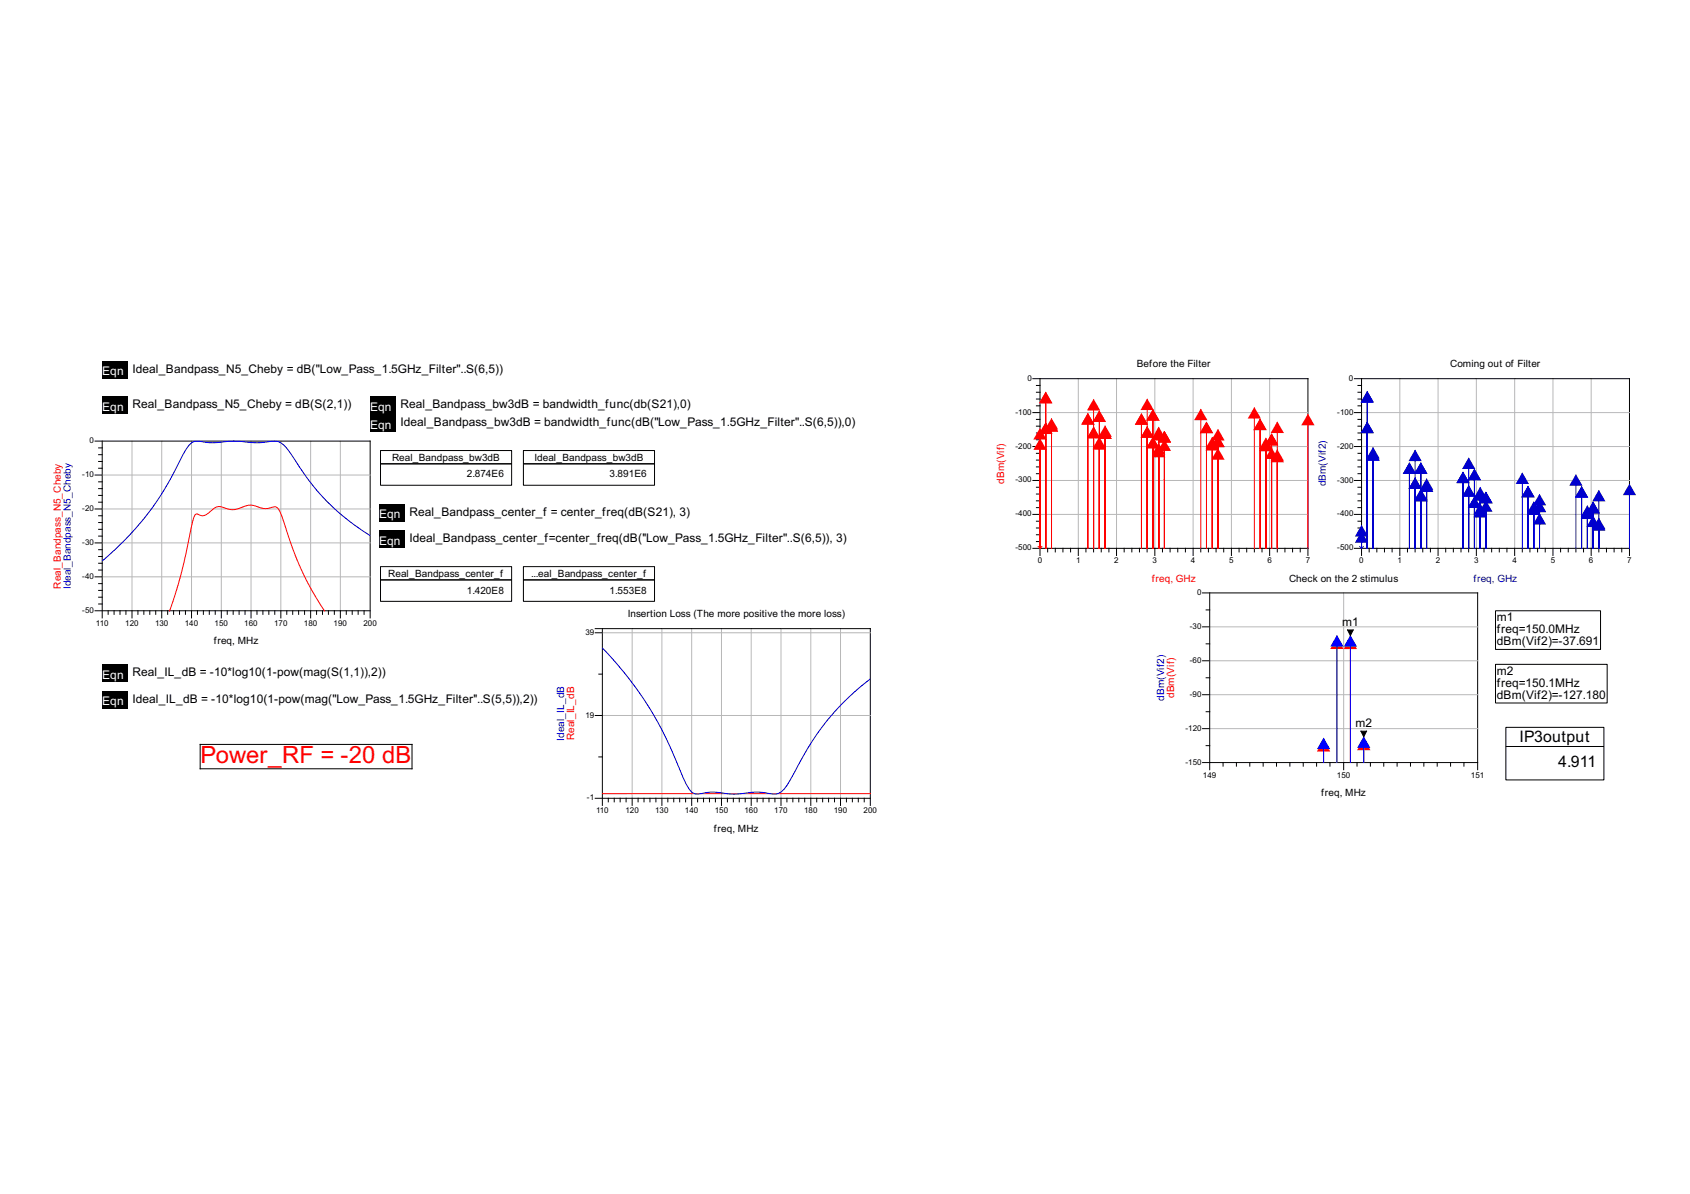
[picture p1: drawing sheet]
<svg xmlns="http://www.w3.org/2000/svg" width="297mm" height="210mm" viewBox="0 0 297 210" stroke-linecap="round" stroke-linejoin="round" font-family="sans-serif">
<path d="M23.2 77.5v29.9M28.4 77.5v29.9M33.7 77.5v29.9M38.9 77.5v29.9M44.1 77.5v29.9M49.4 77.5v29.9M54.6 77.5v29.9M59.8 77.5v29.9M18 95.4h47.1M18 89.5h47.1M18 83.5h47.1M18 101.4h47.1" fill="none" stroke="#b8b8b8" stroke-width=".18"/>
<g fill="none" stroke="#000" stroke-width=".18">
<path d="M16.7 77.5h48.4v31.1M17.3 79.9h.7M17.3 78.7h.7M18 77.5v31.1M16.7 95.4h1.3M16.7 89.5h1.3M16.7 83.5h1.3M17.3 99h.7M17.3 97.8h.7M17.3 96.6h.7M17.3 94.2h.7M17.3 93.1h.7"/>
<path d="M17.3 91.9h.7M17.3 90.7h.7M17.3 88.3h.7M17.3 87.1h.7M17.3 85.9h.7M17.3 84.7h.7M17.3 82.3h.7M17.3 81.1h.7M16.7 107.4h48.4M16.7 101.4h1.3M17.3 106.2h.7M17.3 105h.7"/>
<path d="M17.3 103.8h.7M17.3 102.6h.7M17.3 100.2h.7M19 107.4v.6M20 107.4v.6M21.1 107.4v.6M22.1 107.4v.6M23.2 107.4v1.2M24.2 107.4v.6M25.3 107.4v.6M26.3 107.4v.6M27.4 107.4v.6"/>
<path d="M28.4 107.4v1.2M29.5 107.4v.6M30.5 107.4v.6M31.6 107.4v.6M32.6 107.4v.6M33.7 107.4v1.2M34.7 107.4v.6M35.7 107.4v.6M36.8 107.4v.6M37.8 107.4v.6M38.9 107.4v1.2M39.9 107.4v.6"/>
<path d="M41 107.4v.6M42 107.4v.6M43.1 107.4v.6M44.1 107.4v1.2M45.2 107.4v.6M46.2 107.4v.6M47.3 107.4v.6M48.3 107.4v.6M49.4 107.4v1.2M50.4 107.4v.6M51.4 107.4v.6M52.5 107.4v.6"/>
<path d="M53.5 107.4v.6M54.6 107.4v1.2M55.6 107.4v.6M56.7 107.4v.6M57.7 107.4v.6M58.8 107.4v.6M59.8 107.4v1.2M60.9 107.4v.6M61.9 107.4v.6M62.9 107.4v.6M64 107.4v.6"/>
</g>
<g fill="#00f">
<path d="M18 98.6h.1l-.1 .5z"/>
<path d="M18 98.6h.1z"/>
</g>
<path d="M65 94.1a39.7 39.7 0 0 1-13.5-13.7 6.6 6.6 0 0 0-2.6-2.8h-1.1a18 18 0 0 1-6.2 0h-1.6a12.8 12.8 0 0 1-5.2-.1 2.21 2.21 0 0 0-2.1 1.5l-.6 1a51.6 51.6 0 0 1-14 18.6" fill="none" stroke="#00f" stroke-width=".18"/>
<path d="M65 94.1l.1 .1z" fill="#00f"/>
<g fill="#f00">
<path d="M29.7 107.5l.1-.1z"/>
<path d="M29.8 107.4v.1z"/>
</g>
<path d="M29.8 107.4l1.2-3.6 .9-3.3 1.7-7.5a5.2 5.2 0 0 1 .9-2.6l.9 .3 .6-.1 1.7-1.3 .7-.2 2.4 .5 1-.1 2.1-.7 2.6 .6 1.6-.3a1.05 1.05 0 0 1 1.2 1l2 6.1 1.6 3.9 1.9 3.7 2.2 3.6" fill="none" stroke="#f00" stroke-width=".18"/>
<g fill="#f00">
<path d="M57 107.3l.1 .2z"/>
<path d="M57 107.4l.1 .1z"/>
</g>
<path d="M18 63.4h4.5v3.2h-4.5zM18 69.7h4.5v3.1h-4.5z" fill="#000"/>
<path d="M105.9 111.2h47.1M111.1 110.5v29.8M116.3 110.5v29.8M121.6 110.5v29.8M126.8 110.5v29.8M132 110.5v29.8M137.3 110.5v29.8M142.5 110.5v29.8M147.7 110.5v29.8M105.9 125.8h47.1" fill="none" stroke="#b8b8b8" stroke-width=".18"/>
<g fill="none" stroke="#000" stroke-width=".18">
<path d="M104.6 110.5h48.4v31.1M104.6 111.2h1.3M105.2 118.5h.7M105.9 110.5v31.1M104.6 125.8h1.3M105.2 133.1h.7M104.6 140.3h48.4M106.9 140.3v.7M108 140.3v.7M109 140.3v.7M110 140.3v.7M111.1 140.3v1.3"/>
<path d="M112.2 140.3v.7M113.2 140.3v.7M114.2 140.3v.7M115.3 140.3v.7M116.3 140.3v1.3M117.4 140.3v.7M118.4 140.3v.7M119.5 140.3v.7M120.5 140.3v.7M121.6 140.3v1.3M122.6 140.3v.7M123.7 140.3v.7"/>
<path d="M124.7 140.3v.7M125.7 140.3v.7M126.8 140.3v1.3M127.9 140.3v.7M128.9 140.3v.7M129.9 140.3v.7M131 140.3v.7M132 140.3v1.3M133.1 140.3v.7M134.1 140.3v.7M135.2 140.3v.7M136.2 140.3v.7"/>
<path d="M137.3 140.3v1.3M138.3 140.3v.7M139.4 140.3v.7M140.4 140.3v.7M141.4 140.3v.7M142.5 140.3v1.3M143.5 140.3v.7M144.6 140.3v.7M145.6 140.3v.7M146.7 140.3v.7M147.7 140.3v1.3M148.8 140.3v.7"/>
<path d="M149.8 140.3v.7M150.9 140.3v.7M151.9 140.3v.7"/>
</g>
<g fill="#f00">
<path d="M105.9 139.5v.1z"/>
<path d="M105.9 139.5l.1 .1z"/>
</g>
<path d="M152.9 139.5h-46.9" fill="none" stroke="#f00" stroke-width=".18"/>
<g fill="#f00">
<path d="M152.9 139.5l.1 .1z"/>
<path d="M152.9 139.5h.1z"/>
</g>
<g fill="#00f">
<path d="M105.9 113.3v.7z"/>
<path d="M105.9 113.9v.1z"/>
</g>
<path d="M106 114a63.1 63.1 0 0 1 14.1 22.7l1 2a1.69 1.69 0 0 0 2.1 .8 12.3 12.3 0 0 1 5.2 .1h1.6a13.3 13.3 0 0 1 5.8 0 2.12 2.12 0 0 0 2-.9l1.6-2.5a44.7 44.7 0 0 1 13.5-16.8" fill="none" stroke="#00f" stroke-width=".18"/>
<path d="M153 119.2l-.1 .3z" fill="#00f"/>
<path d="M65.1 69.7h4.5v3.1h-4.5zM65.1 72.8h4.5v3.2h-4.5zM66.6 88.5h4.6v3.2h-4.6zM66.6 93.2h4.6v3.2h-4.6zM18 116.8h4.5v3.1h-4.5zM18 121.5h4.5v3.1h-4.5z" fill="#000"/>
<g fill="none" stroke="#000" stroke-width=".18">
<path d="M66.9 79.2h23v6.1h-23zM92 79.2h23v6.1h-23zM66.9 99.6h23v6.1h-23zM67 81.5h22.8M92 99.6h23v6.1h-23zM92.1 81.5h22.9M67 101.9h22.8M92.1 101.9h22.9M211.4 104.2h48.3v31.1M211.4 116.2h1.2M211.4 110.2h1.2M212 119.2h.6"/>
<path d="M212 113.2h.6M212 107.2h.6M212.6 104.2v31.1M211.4 134.1h48.3M211.4 128.1h1.2M211.4 122.1h1.2M212 131.1h.6M212 125.1h.6M215 134.1v.6M217.3 134.1v.6M219.7 134.1v.6M222 134.1v.6"/>
<path d="M224.4 134.1v.6M226.7 134.1v.6M229.1 134.1v.6M231.4 134.1v.6M233.8 134.1v.6M236.2 134.1v1.2M238.5 134.1v.6M240.9 134.1v.6M243.2 134.1v.6M245.6 134.1v.6M247.9 134.1v.6M250.3 134.1v.6"/>
<path d="M252.6 134.1v.6M255 134.1v.6M257.3 134.1v.6"/>
</g>
<path d="M212.6 116.2h47.1M212.6 110.2h47.1M236.2 104.2v29.9M212.6 128.1h47.1M212.6 122.1h47.1" fill="none" stroke="#b8b8b8" stroke-width=".18"/>
<path d="M235 112.2v21.9M237.3 112.2v21.9M232.6 130.3v3.8M239.7 130v4.1" fill="none" stroke="#f00" stroke-width=".18"/>
<g fill="#f00">
<path d="M232.6 130.1l1.2 2h-2.3z"/>
<path d="M235 112.1l1.2 2h-2.4z"/>
<path d="M237.3 112.1l1.2 2h-2.3z"/>
<path d="M239.7 129.9l1.2 2h-2.4z"/>
</g>
<path d="M235 111.8v22.3M237.3 111.8v22.3M232.6 129.8v4.3M239.7 129.6v4.5" fill="none" stroke="#00f" stroke-width=".18"/>
<g fill="#00f">
<path d="M232.6 129.7l1.2 2h-2.3z"/>
<path d="M235 111.6l1.2 2.1h-2.4z"/>
<path d="M237.3 111.6l1.2 2.1h-2.3z"/>
<path d="M239.7 129.4l1.2 2.1h-2.4z"/>
</g>
<path d="M236.9 110.8h.9l-.5 .9zM239.2 128.5h1l-.5 1z" fill="#000"/>
<g fill="none" stroke="#000" stroke-width=".18">
<path d="M181.5 66.6h48.4v31.1M181.5 78.5h1.3M181.5 72.5h1.3M182.2 79.7h.6M182.2 77.3h.6M182.2 76.1h.6M182.2 74.9h.6M182.2 73.7h.6M182.2 71.3h.6M182.2 70.2h.6M182.2 69h.6M182.2 67.8h.6"/>
<path d="M182.8 66.6v31.1M181.5 96.4h48.4M181.5 90.4h1.3M181.5 84.5h1.3M182.2 95.2h.6M182.2 94h.6M182.2 92.8h.6M182.2 91.6h.6M182.2 89.2h.6M182.2 88h.6M182.2 86.9h.6M182.2 85.7h.6"/>
<path d="M182.2 83.3h.6M182.2 82.1h.6M182.2 80.9h.6M184.1 96.4v.6M185.5 96.4v.6M186.8 96.4v.6M188.2 96.4v.6M189.5 96.4v1.3M190.9 96.4v.6M192.2 96.4v.6M193.6 96.4v.6M194.9 96.4v.6"/>
<path d="M196.2 96.4v1.3M197.6 96.4v.6M198.9 96.4v.6M200.3 96.4v.6M201.6 96.4v.6M203 96.4v1.3M204.3 96.4v.6M205.7 96.4v.6M207 96.4v.6M208.4 96.4v.6M209.7 96.4v1.3M211.1 96.4v.6"/>
<path d="M212.4 96.4v.6M213.7 96.4v.6M215.1 96.4v.6M216.4 96.4v1.3M217.8 96.4v.6M219.1 96.4v.6M220.5 96.4v.6M221.8 96.4v.6M223.2 96.4v1.3M224.5 96.4v.6M225.8 96.4v.6M227.2 96.4v.6"/>
<path d="M228.5 96.4v.6M236.9 110.8h.9l-.5 .9zM262.9 107.4h18.4v6.8h-18.4zM262.9 116.8h19.6v6.8h-19.6zM239.2 128.5h1l-.5 1z"/>
</g>
<path d="M182.8 78.5h47.1M182.8 72.5h47.1M189.5 66.6v29.8M196.2 66.6v29.8M203 66.6v29.8M209.7 66.6v29.8M216.4 66.6v29.8M223.2 66.6v29.8M182.8 90.4h47.1M182.8 84.5h47.1" fill="none" stroke="#b8b8b8" stroke-width=".18"/>
<g fill="none" stroke="#f00" stroke-width=".18">
<path d="M182.8 75.4v21M183.8 69v27.4M184.8 73.7v22.7M191.2 72.8v23.6M192.2 70.3v26.1M193.2 72.3v24.1M194.2 74.9v21.5M200.6 72.8v23.6M201.6 70.2v26.2M202.6 72.1v24.3M203.7 75.2v21.2M204.7 75.9v20.5"/>
<path d="M211.1 72v24.4M212.1 74.3v22.1M213.1 76.9v19.5M214.1 75.6v20.8M220.5 71.7v24.7M221.5 73.8v22.6M222.5 77.1v19.3M223.5 76.3v20.1M224.5 74.3v22.1M229.9 72.9v23.5M182.5 96.1l.4 .4M183.1 96.1l-.4 .4"/>
</g>
<g fill="#f00">
<path d="M182.8 75.2l1.2 2.1h-2.4z"/>
<path d="M182.8 77.1l1.2 2h-2.4z"/>
<path d="M183.8 74.3l1.2 2h-2.4z"/>
<path d="M183.8 68.9l1.2 2h-2.4z"/>
<path d="M183.8 74.2l1.2 2h-2.4z"/>
<path d="M184.8 73.8l1.2 2.1h-2.4z"/>
<path d="M184.8 73.5l1.2 2h-2.4z"/>
<path d="M191.2 72.6l1.2 2h-2.4z"/>
<path d="M192.2 75l1.2 2h-2.4z"/>
<path d="M192.2 70.1l1.2 2h-2.4z"/>
<path d="M193.2 76.8l1.2 2h-2.4z"/>
<path d="M193.2 72.1l1.2 2.1h-2.4z"/>
<path d="M193.2 77l1.2 2.1h-2.4z"/>
<path d="M194.2 75.1l1.2 2.1h-2.3z"/>
<path d="M194.2 74.8l1.2 2h-2.3z"/>
<path d="M200.6 72.6l1.2 2.1h-2.3z"/>
<path d="M201.6 74.9l1.2 2.1h-2.3z"/>
<path d="M201.6 70l1.2 2.1h-2.3z"/>
<path d="M202.6 76.8l1.2 2h-2.3z"/>
<path d="M202.6 71.9l1.2 2.1h-2.3z"/>
<path d="M203.7 77.9l1.1 2h-2.3z"/>
<path d="M203.7 75.4l1.1 2h-2.3z"/>
<path d="M203.7 75l1.1 2h-2.3z"/>
<path d="M203.7 75.3l1.1 2.1h-2.3z"/>
<path d="M203.7 78.4l1.1 2h-2.3z"/>
<path d="M204.7 77.2l1.1 2.1h-2.3z"/>
<path d="M204.7 75.8l1.1 2h-2.3z"/>
<path d="M211.1 71.8l1.1 2.1h-2.3z"/>
<path d="M212.1 74.1l1.1 2.1h-2.3z"/>
<path d="M213.1 77.1l1.1 2.1h-2.3z"/>
<path d="M213.1 76.8l1.1 2h-2.3z"/>
<path d="M214.1 78.8l1.1 2h-2.3z"/>
<path d="M214.1 76.6l1.1 2h-2.3z"/>
<path d="M214.1 75.4l1.1 2h-2.3z"/>
<path d="M220.5 71.6l1.1 2h-2.3z"/>
<path d="M221.5 73.6l1.1 2h-2.3z"/>
<path d="M222.5 77.2l1.2 2.1h-2.4z"/>
<path d="M222.5 76.9l1.2 2h-2.4z"/>
<path d="M222.5 77.3l1.2 2h-2.4z"/>
<path d="M223.5 78.7l1.2 2h-2.4z"/>
<path d="M223.5 76.3l1.2 2h-2.4z"/>
<path d="M223.5 76.2l1.2 2h-2.4z"/>
<path d="M224.5 79.2l1.2 2.1h-2.4z"/>
<path d="M224.5 74.1l1.2 2h-2.4z"/>
<path d="M224.5 79l1.2 2h-2.4z"/>
<path d="M229.9 72.7l1.2 2.1h-2.4z"/>
</g>
<path d="M239.3 78.5h47.1M239.3 72.5h47.1M246 66.6v29.8M252.8 66.6v29.8M259.5 66.6v29.8M266.2 66.6v29.8M273 66.6v29.8M279.7 66.6v29.8M239.3 90.4h47.1M239.3 84.5h47.1" fill="none" stroke="#b8b8b8" stroke-width=".18"/>
<g fill="none" stroke="#000" stroke-width=".18">
<path d="M238.1 66.6h48.3v31.1M238.1 78.5h1.2M238.1 72.5h1.2M238.7 79.7h.6M238.7 77.3h.6M238.7 76.1h.6M238.7 74.9h.6M238.7 73.7h.6M238.7 71.3h.6M238.7 70.2h.6M238.7 69h.6M238.7 67.8h.6"/>
<path d="M239.3 66.6v31.1M238.1 96.4h48.3M238.1 90.4h1.2M238.1 84.5h1.2M238.7 95.2h.6M238.7 94h.6M238.7 92.8h.6M238.7 91.6h.6M238.7 89.2h.6M238.7 88h.6M238.7 86.9h.6M238.7 85.7h.6"/>
<path d="M238.7 83.3h.6M238.7 82.1h.6M238.7 80.9h.6M240.7 96.4v.6M242 96.4v.6M243.3 96.4v.6M244.7 96.4v.6M246 96.4v1.3M247.4 96.4v.6M248.7 96.4v.6M250.1 96.4v.6M251.4 96.4v.6"/>
<path d="M252.8 96.4v1.3M254.1 96.4v.6M255.4 96.4v.6M256.8 96.4v.6M258.1 96.4v.6M259.5 96.4v1.3M260.8 96.4v.6M262.2 96.4v.6M263.5 96.4v.6M264.9 96.4v.6M266.2 96.4v1.3M267.6 96.4v.6"/>
<path d="M268.9 96.4v.6M270.3 96.4v.6M271.6 96.4v.6M273 96.4v1.3M274.3 96.4v.6M275.6 96.4v.6M277 96.4v.6M278.3 96.4v.6M279.7 96.4v1.3M281 96.4v.6M282.4 96.4v.6M283.7 96.4v.6"/>
<path d="M285 96.4v.6"/>
</g>
<g fill="none" stroke="#0000cd" stroke-width=".18">
<path d="M240.3 68.9v27.5M241.3 78.8v17.6M248.7 79.2v17.2M239 96.1l.4 .4M239.3 92.5v3.9M239.6 96.1l-.4 .4M247.7 81.5v14.9M249.7 81.4v15M250.7 84.3v12.1M257.1 83.1v13.3M258.1 80.6v15.8M259.1 82.6v13.8"/>
<path d="M260.2 85.7v10.7M261.2 86.6v9.8M267.6 83.2v13.2M268.6 85.6v10.8M269.6 88.3v8.1M270.6 87v9.4M277 83.5v12.9M278 85.6v10.8M279 89v7.4M280 88.3v8.1M281 86.3v10.1M286.4 85.2v11.2"/>
</g>
<g fill="#0000cd">
<path d="M239.3 92.3l1.2 2h-2.4z"/>
<path d="M239.3 93.4l1.2 2h-2.4z"/>
<path d="M240.3 74.1l1.2 2.1h-2.4z"/>
<path d="M240.3 68.7l1.2 2.1h-2.4z"/>
<path d="M240.3 74.1l1.2 2h-2.4z"/>
<path d="M241.3 78.9l1.2 2.1h-2.3z"/>
<path d="M241.3 78.6l1.2 2h-2.3z"/>
<path d="M247.7 81.3l1.2 2h-2.3z"/>
<path d="M248.7 83.9l1.2 2h-2.3z"/>
<path d="M248.7 79l1.2 2.1h-2.3z"/>
<path d="M249.7 85.9l1.2 2h-2.3z"/>
<path d="M249.7 81.3l1.2 2h-2.3z"/>
<path d="M249.7 86.1l1.2 2.1h-2.3z"/>
<path d="M250.7 84.4l1.2 2.1h-2.3z"/>
<path d="M250.7 84.1l1.2 2h-2.3z"/>
<path d="M257.1 82.9l1.2 2h-2.3z"/>
<path d="M258.1 85.3l1.2 2h-2.3z"/>
<path d="M258.1 80.4l1.2 2h-2.3z"/>
<path d="M259.1 87.3l1.2 2h-2.3z"/>
<path d="M259.1 82.4l1.2 2h-2.3z"/>
<path d="M260.2 88.4l1.1 2.1h-2.3z"/>
<path d="M260.2 85.9l1.1 2.1h-2.3z"/>
<path d="M260.2 85.6l1.1 2h-2.3z"/>
<path d="M260.2 88.9l1.1 2.1h-2.3z"/>
<path d="M261.2 87.9l1.1 2.1h-2.3z"/>
<path d="M261.2 86.4l1.1 2.1h-2.3z"/>
<path d="M267.6 83l1.1 2.1h-2.3z"/>
<path d="M268.6 85.4l1.1 2h-2.3z"/>
<path d="M269.6 88.5l1.2 2h-2.4z"/>
<path d="M269.6 88.1l1.2 2.1h-2.4z"/>
<path d="M270.6 90.2l1.2 2h-2.4z"/>
<path d="M270.6 88l1.2 2h-2.4z"/>
<path d="M270.6 86.8l1.2 2h-2.4z"/>
<path d="M277 83.4l1.2 2h-2.4z"/>
<path d="M278 85.4l1.2 2.1h-2.4z"/>
<path d="M279 89.2l1.2 2h-2.4z"/>
<path d="M279 88.8l1.2 2h-2.4z"/>
<path d="M280 90.6l1.2 2.1h-2.4z"/>
<path d="M280 88.2l1.2 2.1h-2.4z"/>
<path d="M280 88.1l1.2 2.1h-2.4z"/>
<path d="M281 91.3l1.2 2h-2.4z"/>
<path d="M281 86.1l1.2 2h-2.4z"/>
<path d="M281 91l1.2 2h-2.4z"/>
<path d="M286.4 85l1.2 2.1h-2.4z"/>
</g>
<path d="M35.2 130.9h37.2v4.3h-37.2zM264.7 127.9h17.2v9.2h-17.2zM264.8 131.2h17" fill="none" stroke="#000" stroke-width=".18"/>
<text font-size="4.2" fill="#f00" x="35.2" y="134.1">Power_RF = -20 dB</text>
<g font-size="2.8">
<text x="267.1" y="130.4">IP3output</text>
<text x="273.9" y="134.9">4.911</text>
</g>
<g font-size="2.1" fill="#fff">
<text x="18" y="65.9">Eqn</text>
<text x="18" y="72.2">Eqn</text>
<text x="65.1" y="72.2">Eqn</text>
<text x="65.1" y="75.3">Eqn</text>
<text x="66.6" y="91">Eqn</text>
<text x="66.6" y="95.7">Eqn</text>
<text x="18" y="119.3">Eqn</text>
<text x="18" y="124">Eqn</text>
</g>
<g font-size="2.1">
<text x="23.3" y="65.6">Ideal_Bandpass_N5_Cheby = dB(''Low_Pass_1.5GHz_Filter''..S(6,5))</text>
<text x="23.3" y="71.8">Real_Bandpass_N5_Cheby = dB(S(2,1))</text>
<text x="70.4" y="71.8">Real_Bandpass_bw3dB = bandwidth_func(db(S21),0)</text>
<text x="70.4" y="74.9">Ideal_Bandpass_bw3dB = bandwidth_func(dB(''Low_Pass_1.5GHz_Filter''..S(6,5)),0)</text>
<text x="72" y="90.6">Real_Bandpass_center_f = center_freq(dB(S21), 3)</text>
<text x="72" y="95.4">Ideal_Bandpass_center_f=center_freq(dB(''Low_Pass_1.5GHz_Filter''..S(6,5)), 3)</text>
<text x="235.9" y="110.1">m1</text>
<text x="263.1" y="109.2">m1</text>
<text x="263.1" y="111.3">freq=150.0MHz</text>
<text x="263.1" y="113.4">dBm(Vif2)=-37.691</text>
<text x="23.3" y="118.9">Real_IL_dB = -10*log10(1-pow(mag(S(1,1)),2))</text>
<text x="263.1" y="118.6">m2</text>
<text x="23.3" y="123.6">Ideal_IL_dB = -10*log10(1-pow(mag(''Low_Pass_1.5GHz_Filter''..S(5,5)),2))</text>
<text x="263.1" y="120.7">freq=150.1MHz</text>
<text x="263.1" y="122.8">dBm(Vif2)=-127.180</text>
<text x="238.2" y="127.9">m2</text>
</g>
<g font-size="1.8">
<text x="199.8" y="64.6">Before the Filter</text>
<text x="254.9" y="64.6">Coming out of Filter</text>
<text x="68.9" y="81">Real_Bandpass_bw3dB</text>
<text x="82" y="83.9">2.874E6</text>
<text x="93.9" y="81">Ideal_Bandpass_bw3dB</text>
<text x="107.2" y="83.9">3.891E6</text>
<text x="68.2" y="101.4">Real_Bandpass_center_f</text>
<text x="93.3" y="101.4">...eal_Bandpass_center_f</text>
<text x="82" y="104.3">1.420E8</text>
<text x="107.2" y="104.3">1.553E8</text>
<text x="226.6" y="102.2">Check on the 2 stimulus</text>
<text x="37.6" y="113.3">freq, MHz</text>
<text x="110.3" y="108.5">Insertion Loss (The more positive the more loss)</text>
<text x="232.2" y="140">freq, MHz</text>
<text x="125.5" y="146.2">freq, MHz</text>
</g>
<g font-size="1.8" fill="#f00">
<text x="176.5" y="85.1" transform="rotate(-90 176.5 85.1)">dBm(Vif)</text>
<text x="10.7" y="103.5" transform="rotate(-90 10.7 103.5)">Real_Bandpass_N5_Cheby</text>
<text x="202.5" y="102.3">freq, GHz</text>
<text x="206.3" y="122.7" transform="rotate(-90 206.3 122.7)">dBm(Vif)</text>
<text x="100.9" y="130.1" transform="rotate(-90 100.9 130.1)">Real_IL_dB</text>
</g>
<g font-size="1.8" fill="#0000cd">
<text x="233" y="85.5" transform="rotate(-90 233 85.5)">dBm(Vif2)</text>
<text x="259" y="102.3">freq, GHz</text>
</g>
<g font-size="1.8" fill="#00f">
<text x="12.5" y="103.6" transform="rotate(-90 12.5 103.6)">Ideal_Bandpass_N5_Cheby</text>
<text x="204.6" y="123.2" transform="rotate(-90 204.6 123.2)">dBm(Vif2)</text>
<text x="99.1" y="130.2" transform="rotate(-90 99.1 130.2)">Ideal_IL_dB</text>
</g>
<g font-size="1.4">
<text x="180.6" y="66.9">0</text>
<text x="237.1" y="66.9">0</text>
<text x="15.8" y="77.9">0</text>
<text x="178.5" y="72.9">-100</text>
<text x="235" y="72.9">-100</text>
<text x="14.5" y="83.9">-10</text>
<text x="178.5" y="78.9">-200</text>
<text x="235" y="78.9">-200</text>
<text x="14.5" y="89.8">-20</text>
<text x="178.5" y="84.8">-300</text>
<text x="235" y="84.8">-300</text>
<text x="14.5" y="95.8">-30</text>
<text x="178.5" y="90.8">-400</text>
<text x="235" y="90.8">-400</text>
<text x="14.5" y="101.8">-40</text>
<text x="178.5" y="96.7">-500</text>
<text x="182.4" y="99.1">0</text>
<text x="189.1" y="99.1">1</text>
<text x="195.9" y="99.1">2</text>
<text x="202.6" y="99.1">3</text>
<text x="209.3" y="99.1">4</text>
<text x="216" y="99.1">5</text>
<text x="222.8" y="99.1">6</text>
<text x="229.5" y="99.1">7</text>
<text x="235" y="96.8">-500</text>
<text x="238.9" y="99.1">0</text>
<text x="245.6" y="99.1">1</text>
<text x="252.4" y="99.1">2</text>
<text x="259.1" y="99.1">3</text>
<text x="265.8" y="99.1">4</text>
<text x="272.6" y="99.1">5</text>
<text x="279.3" y="99.1">6</text>
<text x="286" y="99.1">7</text>
<text x="14.5" y="107.7">-50</text>
<text x="210.4" y="104.6">0</text>
<text x="16.8" y="110">110</text>
<text x="22" y="110">120</text>
<text x="27.2" y="110">130</text>
<text x="32.5" y="110">140</text>
<text x="37.7" y="110">150</text>
<text x="42.9" y="110">160</text>
<text x="48.2" y="110">170</text>
<text x="53.4" y="110">180</text>
<text x="58.6" y="110">190</text>
<text x="63.9" y="110">200</text>
<text x="102.9" y="111.6">39</text>
<text x="209.1" y="110.6">-30</text>
<text x="209.1" y="116.5">-60</text>
<text x="209.1" y="122.5">-90</text>
<text x="102.9" y="126.1">19</text>
<text x="208.3" y="128.5">-120</text>
<text x="208.3" y="134.4">-150</text>
<text x="211.4" y="136.7">149</text>
<text x="235" y="136.7">150</text>
<text x="258.5" y="136.7">151</text>
<text x="103.2" y="140.7">-1</text>
<text x="104.8" y="143">110</text>
<text x="109.9" y="143">120</text>
<text x="115.2" y="143">130</text>
<text x="120.4" y="143">140</text>
<text x="125.6" y="143">150</text>
<text x="130.9" y="143">160</text>
<text x="136.1" y="143">170</text>
<text x="141.3" y="143">180</text>
<text x="146.6" y="143">190</text>
<text x="151.8" y="143">200</text>
</g>
</svg>
